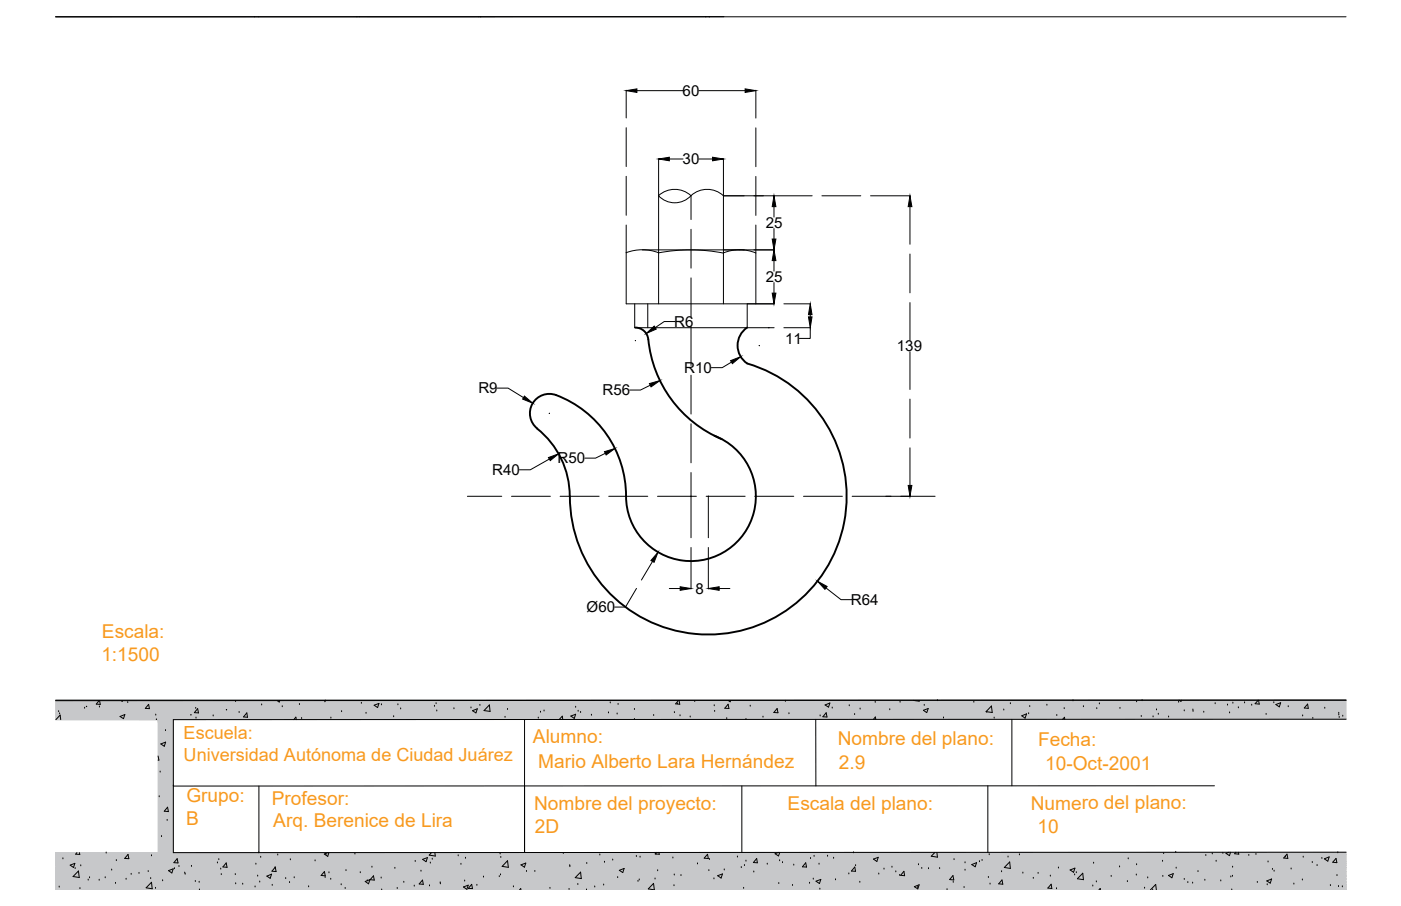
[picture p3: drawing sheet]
<svg xmlns="http://www.w3.org/2000/svg" width="432mm" height="279mm" viewBox="0 0 432 279" stroke-linecap="round" stroke-linejoin="round" font-family="sans-serif">
<!-- layer: Layer2 -->
<path d="M193 77.9a13.7 13.7 0 0 1 10 .1 52.9 52.9 0 0 1 20 0M193 77.9v15.8h40v-15.7M198 77.1h30M203 60.4a7.4 7.4 0 0 1 10 0 6.8 6.8 0 0 1-10 0zM203 60.4v33.3M213 60.4a7.3 7.3 0 0 1 10 0M222.9 78a13.1 13.1 0 0 1 10 0M223 60.4v33.3M195.6 93.7v7.4h34.7v-7.4M199.6 93.7v7.4" fill="none" stroke="#000" stroke-width=".31"/>
<!-- layer: Layer3 -->
<g fill="none" stroke="#000" stroke-width=".31">
<path d="M213 60.4v7.3M213 70.7v12M213 85.7v12M213 100.7v12M213 115.7v12M213 130.7v12M144.1 153h10.5M157.6 153h12M172.6 153h12.1M187.6 153h12M202.6 153h12M213 145.7v7.3"/>
<path d="M217.6 153h12.1M232.6 153h12M247.7 153h11.9M262.6 153h12M277.6 153h10.6"/>
</g>
<!-- layer: Layer1 -->
<path d="M195.8 101a4 4 0 0 1 4 3.7 37.3 37.3 0 0 0 22.7 30.7M230.3 101a6.7 6.7 0 0 0 0 11.1 42.7 42.7 0 0 1 29.9 49 42.7 42.7 0 0 1-46 34.4 42.7 42.7 0 0 1-38.6-42.5M165.5 132.2a26.6 26.6 0 0 1 10.1 20.8M165.6 132.1a6 6 0 0 1-1.5-7.6 6 6 0 0 1 7.3-2.7 33.6 33.6 0 0 1 21.6 33 20 20 0 0 0 32 14.2 20 20 0 0 0-4.8-34.6" fill="none" stroke="#000" stroke-width=".59"/>
<!-- layer: Layer4 -->
<g fill="none" stroke="#000" stroke-width=".31">
<path d="M193 27.8v8.6M193 39.4v12M196.3 28h14.2M215.4 28h14.3M233 27.8v8.6M233 39.4v12M193 54.4v12M203 48.9v11.4M206.3 49h4.2M215.4 49h4.2M223 48.9v11.4M233 54.4v12"/>
<path d="M193 69.4v8.5M223 60.4h27.3M223 77.1h15.7M233 69.4v8.6M238.5 63.7v3.2M238.5 70.5v3.2M253.3 60.4h12M268.3 60.4h12.3M280.5 63.7v11.6M280.5 78.3v12M208.1 99.2h-3.4l-2.7 1.8M230.3 93.7h8.4"/>
<path d="M238.5 80.4v3.2M238.5 87.1v3.3M241.6 93.7h8.3M249.7 97v.7M280.5 93.3v11.7M153.2 119.7h3.4l4.7 2.9M195.8 105v.1M200.4 118.8l-3 1.5h-3.3M225.4 111.7l-2.8 1.7h-3.4M230.3 101.1h8.3M234.1 106.6l-.1 .1M237 101v.1"/>
<path d="M241.6 101.1h8.3M249.7 101.1v3.3h-3.3M280.5 108.5v11.6M169.2 127.5h.1M186.6 139.8l-3 1.5h-3.3M280.5 123.1v12M280.5 138.1v11.6M169.3 141.6l-5.9 3.3h-3.3M212.9 153h.1M213 153v12.8M218.2 153h.2M218.3 153v12.8"/>
<path d="M273 153h7.6M201.1 173.1l-3.4 5.8M213 168.8v12.8M218.3 168.8v12.8M196.2 181.5l-3.4 5.7h-3.4M206.3 181.5h3.3M221.7 181.5h3.3M254.6 181.3l4.6 3.6h3.4"/>
</g>
<g fill="#000" stroke="#000" stroke-width=".31">
<path d="M193 28l3.3-.6v1.1zM229.7 27.4l3.3 .6-3.3 .5zM203 49l3.3-.5v1.1zM219.6 48.5l3.4 .5-3.4 .6zM238.5 60.4l.6 3.3h-1.1zM238 73.7h1.1l-.6 3.4zM280.5 60.4l.6 3.3h-1.2zM238 90.4h1.1l-.6 3.3zM238.5 77.1l.6 3.3h-1.1zM249.7 93.7l.6 3.3h-1.1zM249.2 97.7h1.1l-.6 3.4zM200.2 118.3l3.2-.9-2.7 1.9z"/>
<path d="M199.2 102.8l2.4-2.2 .7 .9zM225.2 111.2l3.1-1.2-2.6 2.2zM161.6 122.1l2.6 2.2-3.1-1.2zM186.3 139.3l3.2-1-2.7 2zM169 141.1l3.2-1.2-2.6 2.1zM279.9 149.7h1.2l-.6 3.3zM202.8 170.3l-1.2 3.1-1-.5zM209.6 180.9l3.4 .6-3.4 .5zM218.3 181.5l3.4-.6v1.1zM252 179.3l2.9 1.6-.6 .9z"/>
</g>
<!-- layer: 0 -->
<g fill="#c7c8ca" stroke="#c7c8ca" stroke-width=".31">
<path d="M17.1 5.1h135.5z"/>
<path d="M17.1 216.1l397.8-.2v.2z"/>
<path d="M17.1 221.8l36.3 .1z"/>
<path d="M53.4 262.9l361.5-.1z"/>
<path d="M17.1 263.6l397.8 .7h-397.8z"/>
<path d="M17.1 264.3l397.8 .6h-397.8z"/>
<path d="M17.1 265.6l397.8 .6h-397.8z"/>
<path d="M17.1 267.6l397.8 .4h-397.8z"/>
<path d="M17.1 268.1l397.8 .6h-397.8z"/>
<path d="M17.1 268.7l397.8 .5h-397.8z"/>
<path d="M17.1 269.9l397.8 .4h-397.8z"/>
<path d="M17.1 270.3l397.8 .6h-397.8z"/>
<path d="M17.1 270.9l397.8 .3h-397.8z"/>
<path d="M17.1 271.2l397.8 .6h-397.8z"/>
<path d="M17.1 272.9l397.8 .4h-397.8z"/>
<path d="M17.1 273.5l397.8 .3h-397.8z"/>
<path d="M17.1 273.8l397.8 .2h-397.8z"/>
<path d="M17.1 274l397.8 .2h-397.8z"/>
<path d="M17.1 274.2l397.8 .2h-397.8z"/>
<path d="M17.1 274.4h397.8z"/>
<path d="M17.1 274.4l222.8 .1z"/>
<path d="M17.1 5.1h135.5zM113 5.1h110.1z"/>
<path d="M17.1 221.8h397.8v-.2zM17.1 216.3l397.8 5.3-397.8 .2z"/>
<path d="M17.1 216.3l397.8 5.3v-5.5zM17.1 216.1h397.8l-397.8 .2z"/>
<path d="M17.1 221.8h397.8zM17.1 221.8h397.8z"/>
<path d="M17.1 221.9h36.3zM17.1 221.9h36.3z"/>
<path d="M48.7 221.9l4.7 41v-41zM48.7 221.9l4.7 41h-4.7z"/>
<path d="M17.1 262.9h397.8zM17.1 262.9h397.8zM48.7 262.9h366.2zM48.7 262.9h366.2z"/>
<path d="M17.1 263.6l397.8-.1zM17.1 263l397.8 .5-397.8 .1z"/>
<path d="M17.1 263l397.8 .5v-.6zM17.1 262.9h397.8z"/>
<path d="M17.1 263.6l397.8 .7v-.7zM17.1 263.6h397.8z"/>
<path d="M17.1 264.3l397.8 .6v-.6zM17.1 264.3h397.8z"/>
<path d="M17.1 265.6l397.8-.1zM17.1 264.9l397.8 .6-397.8 .1z"/>
<path d="M17.1 264.9l397.8 .6v-.6zM17.1 264.9h397.8z"/>
<path d="M17.1 265.6l397.8 .6v-.6zM17.1 265.6h397.8z"/>
<path d="M17.1 266.8h397.8zM17.1 266.3l397.8 .5h-397.8z"/>
<path d="M17.1 266.3l397.8 .5v-.6zM17.1 266.2h397.8z"/>
<path d="M17.1 267.6l397.8-.1zM17.1 266.8l397.8 .7-397.8 .1z"/>
<path d="M17.1 266.8l397.8 .7v-.7zM17.1 266.8h397.8z"/>
<path d="M17.1 267.6l397.8 .4v-.4zM17.1 267.6h397.8z"/>
<path d="M17.1 268.1l397.8 .6v-.7zM17.1 268h397.8z"/>
<path d="M17.1 268.7l397.8 .5v-.5zM17.1 268.7h397.8z"/>
<path d="M17.1 269.9l397.8-.1zM17.1 269.2l397.8 .6-397.8 .1z"/>
<path d="M17.1 269.2l397.8 .6v-.6zM17.1 269.2h397.8z"/>
<path d="M17.1 269.9l397.8 .4v-.4zM17.1 269.9h397.8z"/>
<path d="M17.1 270.3l397.8 .6v-.6zM17.1 270.3h397.8z"/>
<path d="M17.1 270.9l397.8 .3v-.3zM17.1 270.9h397.8z"/>
<path d="M17.1 271.2l397.8 .6v-.6zM17.1 271.2h397.8z"/>
<path d="M17.1 272.1h397.8zM17.1 271.8l397.8 .3h-397.8z"/>
<path d="M17.1 271.8l397.8 .3v-.3zM17.1 271.8h397.8z"/>
<path d="M17.1 272.6h397.8zM17.1 272.1l397.8 .5h-397.8z"/>
<path d="M17.1 272.1l397.8 .5v-.5zM17.1 272.1h397.8z"/>
<path d="M17.1 272.9h397.8zM17.1 272.6l397.8 .3h-397.8z"/>
<path d="M17.1 272.6l397.8 .3v-.3zM17.1 272.6h397.8z"/>
<path d="M17.1 272.9l397.8 .4v-.4zM17.1 272.9h397.8z"/>
<path d="M17.1 273.5h397.8zM17.1 273.3l397.8 .2h-397.8z"/>
<path d="M17.1 273.3l397.8 .2v-.2zM17.1 273.3h397.8z"/>
<path d="M17.1 273.5l397.8 .3v-.3zM17.1 273.5h397.8z"/>
<path d="M17.1 273.8l397.8 .2v-.2zM17.1 273.8h397.8z"/>
<path d="M17.1 274l397.8 .2v-.2zM17.1 274h397.8z"/>
<path d="M17.1 274.2l397.8 .2v-.2zM17.1 274.2h397.8z"/>
<path d="M17.1 274.4h397.8zM17.1 274.4h397.8z"/>
<path d="M239.9 274.5l175-.1zM17.1 274.4h397.8zM17.1 274.4l222.8 .1z"/>
</g>
<g fill="none" stroke="#000" stroke-width=".31">
<path d="M17.1 5.2h397.8M78.4 5.1l.1 .1M79.7 5.1v.1M110 5.1v.1M110.8 5.1v.1M17.1 215.9h397.8l-397.8 .2M18.1 219.5h.1M26.1 218.4h.1M30.5 216.1l-.8 1 1.2 .1-.2-1.1M30.6 218h.1M39.4 216.7h.1M45.8 217.2l.3 1.3h-1.3z"/>
<path d="M60.3 218.5h.1M60.9 218.5l.3 1.4-1.3-.1zM72.6 216.3h.1M73.7 219.7h.1M76.1 219.9l.2 1.3-1.2-.1zM80.6 217.4h.1M85.4 216l.7 .5 .1-.5M87 217.9h.1M92.3 217.3h.1M100.1 216.4h.1M100.3 216.2h.1M105.3 219.5h.1"/>
<path d="M111.4 216.9h.1M112.8 220h.1M115.3 217.5l1.5-.6-.4 1.3zM117.6 217.4h.1M122.6 217.4h.1M123.5 218.6h.1M133.9 217.8h.1M134.4 217h.1M134.6 219.3h.1M139.9 218.6h.1M145.2 218.3h.1M145.6 219.2l1.5-.6-.4 1.3z"/>
<path d="M147.9 217.5h.1M150.8 217.4l.2 2-1.8-.3zM156.4 218.8h.1M166.6 219.6h.1M167.7 219.3h.1M177.4 218.1h.1M178.2 219.3h.1M178.9 219.7h.1M187.5 219.9h.1M188.1 216.8h.1M190.5 217.2h.1M195.5 218.8h.1"/>
<path d="M207.9 219.8h.1M208.8 217.1h.1M209.1 216l-.9 1.1 1.3 .1-.2-1.2M214.1 216.3h.1M220.1 217.6h.1M220.3 219.4h.1M224.4 217.2l.3 1.3-1.3-.1zM224.4 216l.6 .4 .2-.4M231.2 217.8h.1M239.5 218.5l.3 1.3-1.3-.1zM242.1 216.3h.1M254.3 217.4l1.5-.6-.4 1.3z"/>
<path d="M254.6 219.8l.3 1.3-1.3-.1zM256.5 218.4h.1M261.7 217.6h.1M265.1 218.7h.1M269.7 216.6h.1M274.2 218.9h.1M277.4 216.5h.1M281.5 216l1.8 .3v-.3M284.6 219l1.5-.5-.5 1.3zM284.9 217.5h.1M288.9 216.1h.1M300.1 216.5h.1"/>
<path d="M304.1 219.6h.1M305.6 217.7l.2 2-1.9-.2zM309.4 219h.1M311.4 217h.1M317.4 217.9h.1M322.7 217.5h.1M328 218.5h.1M330.7 216.1h.1M333.9 217.9h.1M338 218.5h.1M338.8 217.1h.1M345.2 218.5h.1"/>
<path d="M350.3 216.4h.1M352 216.1h.1M356.4 218.9h.1M363.3 216.5h.1M363.4 216l.6 .3 .1-.3M365 219.2h.1M367.7 219h.1M367.7 219.4h.1M371 219.6h.1M374.5 217h.1M378.3 217.4h.1M379 219.9h.1"/>
<path d="M380 216.8h.1M381.7 218.3h.1M383.6 216.8h.1M385.8 217.5h.1M387.8 216l-1 1 1.3 .1-.2-1.1M392.6 216.7h.1M393.2 217.3l1.5-.6-.4 1.3zM397 217.9h.1M403 217.1l.2 1.4-1.2-.2zM408.3 218.4h.1M412.6 220h.1M17.2 221.9l1.3-1.4 .2 1.4"/>
<path d="M18.4 220.1h.1M37 221l1.5-.6-.4 1.2zM48 220.5h.1M48.7 233.1l.3 1.3h-.3M49.4 238.1h.1M49.6 229.4l1.5-.5-.5 1.2zM51 225.3h.1M60.4 221.5h.1M65.7 220.8h.1M90.6 221.9l.6-.7 .1 .7M93 221.6h.1M102 221.5h.1"/>
<path d="M121.3 221h.1M155.7 221.2h.1M161.7 221.9v41v-20.5h-108.3M165.9 221.5h.1M172.3 221.9l1-1 .1 1M175.9 220.8l1.5-.5-.4 1.2zM182.3 220.6h.1M190.2 220.2h.1M195.5 221.9h.1M201.5 220.7h.1M209.6 220.7h.1M212.7 221.1h.1"/>
<path d="M224 221.6h.1M229.9 221.9h.1M235.2 221.2h.1M243.2 220.1h.1M251.4 221.8l.1 20.6M252.8 220.8h.1M263.4 220.4h.1M269.2 221.8l.6-.7 .1 .7M290.8 221.4h.1M306.4 221.5h.1M311.9 221.8v20.5M314.9 220.7l1.5-.6-.5 1.4z"/>
<path d="M317 220.1h.1M325.7 220.7h.1M327.5 221.8l.6-.6 .1 .6M351.7 221h.1M355.4 221.1h.1M357 220.3h.1M360.2 221.1h.1M390.2 220.3h.1M401.5 220.8h.1M404.6 221.5h.1M412.6 220.5h.1M412.8 221.2h.1"/>
<path d="M413.9 220.9h.1M414.9 221.8l-361.5 .1v41l361.5-.1M49.1 245.7h.1M49.8 258h.1M51.5 253h.1M51.6 248.9l.3 1.4-1.3-.1zM53.4 242.4h.1M79.8 242.4v20.5M228.6 242.4v20.5M304.5 242.3v20.6M374.3 242.3l-212.6 .1M18.2 273.6h.1"/>
<path d="M19.4 264.9h.1M21.6 266.8l1.5-.6-.5 1.3zM23.2 267.9h.1M23.7 262.9l-.4 .5 1.3 .1-.1-.6M24.2 268.6l.2 2-1.9-.3zM24.6 274h.1M24.9 267h.1M27.2 271.4h.1M27.6 270.7h.1M30.6 271.5h.1M32.4 270.7h.1M32.7 263.1h.1"/>
<path d="M34.4 268.3h.1M35.6 272.4h.1M35.9 265.4h.1M38.9 271.2h.1M39.5 263.5l.2 1.3-1.3-.1zM40.4 269.6h.1M42.8 269.3h.1M45.7 268.8h.1M46.4 270.9h.1M46.7 263.9h.1M46.7 272.1l.2 2-1.9-.3zM47.9 274h.1"/>
<path d="M50.1 271.6h.1M51.9 268.5l1.5-.6-.4 1.3zM53.8 267.9h.1M54.6 264.8l.3 1.3-1.3-.1zM55.2 267.2h.1M56.9 269.3h.1M57.1 269.6h.1M59 267.2h.1M60.2 271.8h.1M61.4 272.1h.1M61.5 274.5h.1M67 266.1h.1"/>
<path d="M67.4 265.1h.1M68 268h.1M68.2 269.7h.1M69.7 266.1l.3 1.4-1.3-.2zM72.5 269.7h.1M72.6 272.6h.1M74.8 272.7h.1M78.6 273.5h.1M78.9 266.5h.1M79.4 270.2h.1M79.8 263h.1M80.1 272h.1"/>
<path d="M80.3 264.4h.1M82.3 270.2l1.4-.6-.4 1.3zM83.9 273h.1M84.8 267.6h.1M84.8 267.4l.3 1.4-1.3-.1zM85.6 263.7h.1M88.1 270.9h.1M89.2 272.2h.1M89.5 265.1h.1M90.7 270.7h.1M95.1 273.5h.1M97.1 265.5h.1"/>
<path d="M100 268.8l.2 1.3-1.2-.1zM100.2 270.6h.1M100.5 263.6h.1M101.1 262.9l-1.2 .5 1.1 .7 .4-1.2M101.4 269.2h.1M101.9 271.2h.1M105.2 272.9h.1M106.4 274h.1M106.6 268.5h.1M109.4 263.4h.1M111 269.1h.1M112.6 271.8l1.4-.5-.4 1.3z"/>
<path d="M113.2 271.6h.1M114.6 267.4h.1M115.1 270.1l.3 1.3-1.3-.1zM117.5 270.8h.1M117.6 274.5h.1M121.7 267.8h.1M122.4 274h.1M124.5 272.1h.1M127.7 273.3h.1M128 265.7h.1M129.8 268.7h.1M130.2 271.4l.3 1.3-1.3-.1z"/>
<path d="M130.3 265l1.4-.5-.4 1.2zM132.4 273.2h.1M132.6 266.2h.1M133 262.9l-.7 .8 1.9 .3-.2-1.1M133.2 265h.1M135.7 272.3h.1M135.7 272.6h.1M141.2 263.9h.1M142.1 266.5h.1M142.8 273.5l1.5-.5-.4 1.2zM143.2 271.7h.1M143.5 264.7h.1"/>
<path d="M145.4 272.7l.2 1.3h-1.2zM147 273h.1M149 270.5h.1M153.9 270.4h.1M154.1 263.3h.1M154.3 269.8h.1M154.3 264.4h.1M156.4 265.4l.3 2.1-1.9-.3zM158.2 273.5h.1M160.1 274.5l.4-.5 .1 .5M160.6 266.7l1.5-.5-.5 1.2zM162.3 268.7h.1"/>
<path d="M164.8 268.7h.1M169.5 274h.1M173.6 263.2h.1M175.4 274.3h.1M175.6 267h.1M175.6 267.3h.1M178.1 272.8h.1M178.9 269l.3 1.9-1.9-.2zM180.8 274.5h.1M180.8 266.3h.1M183.3 273.5h.1M184.9 263.7h.1"/>
<path d="M186.1 272.9h.1M186.3 265.9h.1M188.8 265.2h.1M190.4 270.7h.1M190.9 268.4l1.5-.6-.5 1.3zM196.1 264.1h.1M196.6 271.8h.1M197 271.4h.1M197.3 264.3h.1M201.4 272.4l.3 2-1.9-.3zM201.9 271.1h.1M202.2 263.5h.1"/>
<path d="M202.3 262.9l-.4 .4 1.3 .2-.1-.6M202.7 268.5h.1M207.4 264.6h.1M207.7 273.1h.1M207.8 269.8h.1M209.9 270h.1M215 266.4h.1M218.1 263.5l.2 1.3-1.3-.2zM218.5 268.5h.1M218.7 265.1h.1M220 271h.1M221.2 270.1l1.5-.6-.4 1.3z"/>
<path d="M223.2 268.3h.1M227.3 264.3h.1M228.5 267.6h.1M229.2 274h.1M229.4 266.9h.1M229.9 265.6h.1M232.3 268.9h.1M233.2 264.8l.2 1.3-1.2-.1zM236.5 266.5h.1M239.9 262.9l-1 .4 1 .7 .4-1.1M240 272.5h.1M240.3 265.4h.1"/>
<path d="M241.2 266h.1M244.3 273.1h.1M244.6 266.8h.1M248.3 266.1l.3 1.3-1.3-.1zM249.5 272.4h.1M249.8 264.8h.1M250.7 271.1h.1M250.9 264.1h.1M251.5 271.8l1.5-.6-.4 1.3zM252.4 266.5h.1M252.7 274.2h.1M255.1 264h.1"/>
<path d="M256.9 264.7h.1M257.5 271.3h.1M261.6 269.5h.1M263.1 263h.1M263.4 267.4l.3 1.3-1.3-.1zM263.7 267h.1M265 272.1h.1M269.2 264.9l1.5-.5-.4 1.3zM270.8 269.6h.1M272.5 268h.1M274.9 267.4h.1M276.1 268.9h.1"/>
<path d="M277.3 270h.1M278.6 268.7l.2 1.4-1.2-.2zM281.8 273.4l1.5-.5-.4 1.2zM282.8 273.7h.1M283.1 266.7h.1M284.1 267.8h.1M286.2 267.9h.1M288.2 262.9l-1.2 1.1 1.9 .3-.1-1.4M289.6 267.9h.1M291.9 274.4h.1M293.7 270l.3 1.4-1.3-.2zM293.8 272.1h.1"/>
<path d="M294 265.1h.1M297.1 273.7h.1M297.4 268.4h.1M297.4 266.1h.1M299.5 266.6l1.5-.6-.4 1.3zM301.9 265.7h.1M302.7 265.4h.1M304.6 270.6h.1M304.9 263.6h.1M305.1 272.6h.1M308.7 268.8h.1M308.8 271.4l.3 1.3-1.3-.1z"/>
<path d="M310.7 264.3h.1M311.2 265.8l.2 2-1.9-.3zM314.2 263.6h.1M315.3 269.3h.1M318.5 270.9h.1M320 269.3h.1M323.7 270.2h.1M324 272.7l.2 1.3-1.2-.1zM325.6 274.1h.1M326.2 267.7h.1M329.8 268.3l1.5-.6-.4 1.3zM331.2 269.8h.1"/>
<path d="M331.7 269.1h.1M333.7 269.3l.2 2-1.8-.3zM336.8 273.2h.1M337.1 266.2h.1M337.9 272h.1M338.7 274.5l.4-.5 .1 .5M342.5 270.3h.1M345.1 267.3h.1M347.5 271.9h.1M347.7 264.9h.1M350.2 269.8h.1M350.3 266.7h.1"/>
<path d="M352.8 273.9h.1M353.7 270.7h.1M354.5 274.5l1.7-1.7 .2 1.7M355.3 274.5h.1M358.3 265.6h.1M358.4 270.3h.1M358.6 263.2h.1M360.1 270l1.5-.6-.4 1.3zM362.4 262.9h.1M362.5 267.7h.1M365 271.2h.1M366.1 272.2h.1"/>
<path d="M367.6 272.3h.1M369.2 268.8h.1M371.3 271.5h.1M371.6 263.8h.1M373.6 263.3h.1M374.8 265.6h.1M376.3 271.7h.1M376.9 263.2h.1M378.8 262.8l-.9 .4 1 .7 .4-1.1M379.3 270.4h.1M379.6 274.5h.1M379.9 270.2h.1"/>
<path d="M379.9 267.4h.1M380.9 262.8l-.4 .5 1.3 .1-.1-.6M384.9 263.8h.1M387.1 263.5h.1M387.5 272.1h.1M390.4 271.7l1.5-.6-.4 1.2zM390.6 272.9h.1M390.8 265.8h.1M392.2 268.1h.1M392.7 268.7h.1M396.2 264.3h.1M396.7 263.4l.2 1.3-1.3-.1z"/>
<path d="M397.9 268h.1M398.8 272.6h.1M401.4 271.4h.1M401.7 264.3h.1M404.5 266h.1M405.9 266.9h.1M407.4 264.7h.1M408.2 264.9l1.5-.6-.5 1.3zM410 273.1h.1M411.8 264.7l.2 1.3-1.2-.1zM412.1 270h.1M412.3 263h.1"/>
<path d="M412.5 273.4h.1M413.7 273.5h.1"/>
</g>
<g fill="#000" stroke="#000" stroke-width=".31">
<path d="M218.6 5.1h.1zM69.7 218.9h.2zM48.1 221.8h.2zM58.8 220.4h.1z"/>
<circle cx="148.1" cy="5.1" r=".07"/>
<circle cx="217.5" cy="5.1" r=".07"/>
</g>
<g font-size="5.9" fill="#f8991e">
<text x="31.4" y="196.8">Escala:</text>
<text x="31.2" y="203.8">1:1500</text>
<text x="164.3" y="229.2">Alumno:</text>
<text x="258.2" y="229.8">Nombre del plano:</text>
<text x="320" y="230.1">Fecha:</text>
<text x="165.9" y="236.8">Mario Alberto Lara Hernández</text>
<text x="258.5" y="237.1">2.9</text>
<text x="322.1" y="237.3">10-Oct-2001</text>
<text x="57.4" y="247.3">Grupo:</text>
<text x="83.8" y="248.1">Profesor:</text>
<text x="164.6" y="249.7">Nombre del proyecto:</text>
<text x="242.7" y="249.7">Escala del plano:</text>
<text x="317.7" y="249.7">Numero del plano:</text>
<text x="57.4" y="254.4">B</text>
<text x="84.2" y="255.2">Arq. Berenice de Lira</text>
<text x="164.8" y="256.9">2D</text>
<text x="319.8" y="256.9">10</text>
</g>
<g font-size="5.6" fill="#f8991e">
<text x="56.6" y="227.9">Escuela:</text>
<text x="56.6" y="234.6">Universidad Autónoma de Ciudad Juárez</text>
</g>
<g font-size="4.7">
<text x="210.4" y="29.6">60</text>
<text x="210.4" y="50.7">30</text>
<text x="236" y="70.3">25</text>
<text x="236" y="87">25</text>
<text x="207.8" y="100.8">R6</text>
<text x="242" y="106.1">11</text>
<text x="276.4" y="108.3">139</text>
<text x="210.9" y="115">R10</text>
<text x="147.4" y="121.3">R9</text>
<text x="185.7" y="121.9">R56</text>
<text x="171.9" y="142.9">R50</text>
<text x="151.7" y="146.5">R40</text>
<text x="214.3" y="183.1">8</text>
<text x="180.8" y="188.8">Ø60</text>
<text x="262.3" y="186.6">R64</text>
</g>
</svg>
